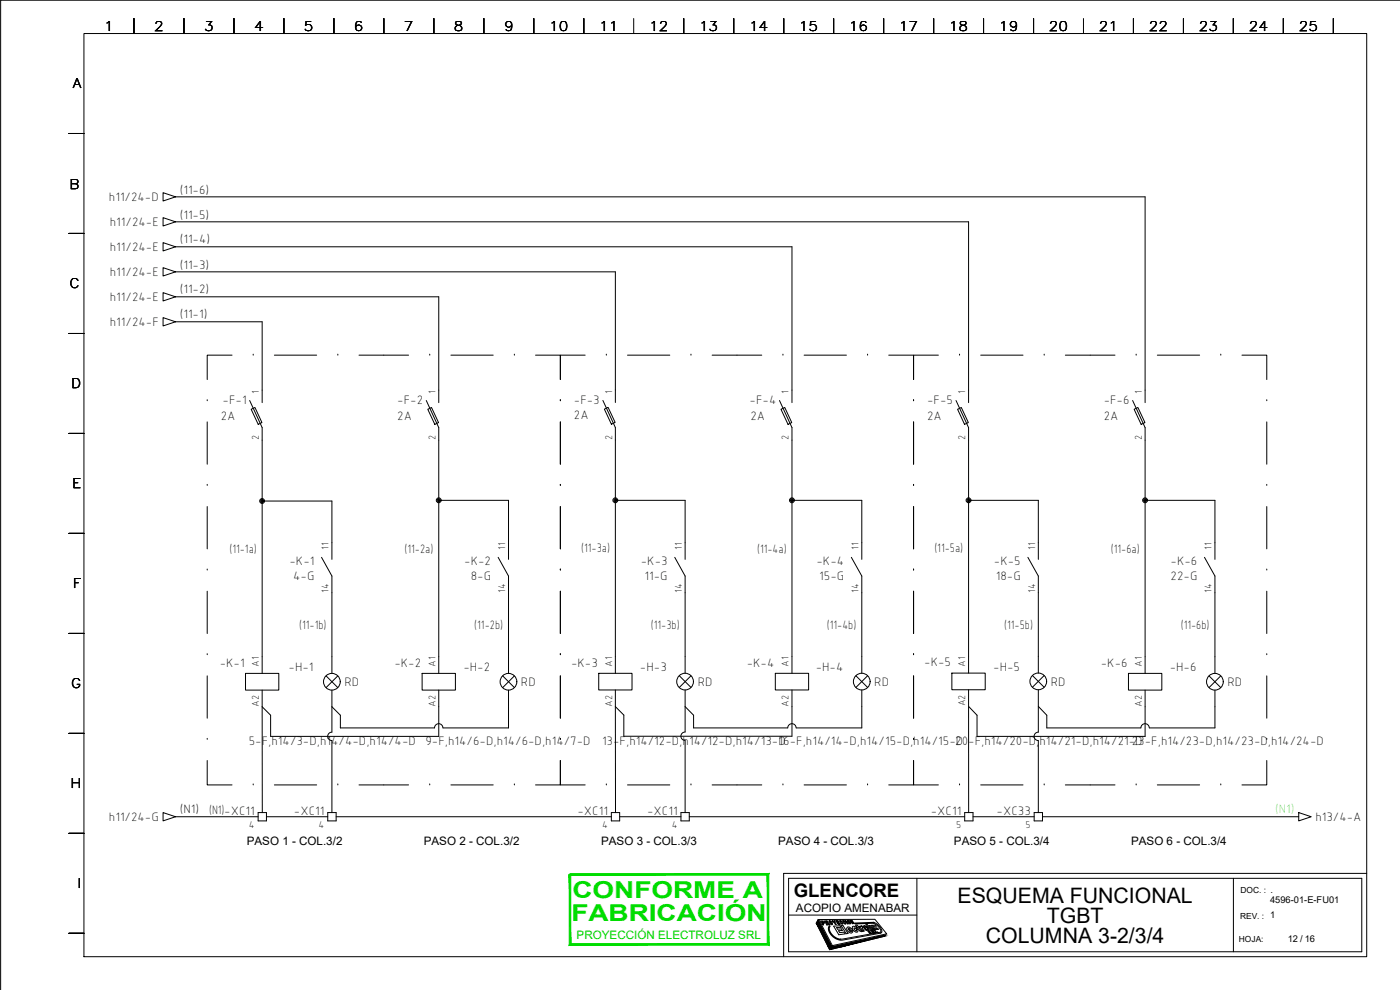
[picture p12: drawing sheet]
<svg xmlns="http://www.w3.org/2000/svg" width="420mm" height="297mm" viewBox="0 0 420 297" stroke-linecap="round" stroke-linejoin="round" font-family="sans-serif">
<g fill="none" stroke="#000" stroke-width=".3">
<path d="M25.2 10.1h385v276.9h-385zM40.2 5.6v4.5M55.2 5.6v4.5M70.2 5.6v4.5M85.2 5.6v4.5M100.2 5.6v4.5M115.2 5.6v4.5M130.2 5.6v4.5M145.2 5.6v4.5M160.2 5.6v4.5M175.2 5.6v4.5M190.2 5.6v4.5"/>
<path d="M205.2 5.6v4.5M220.2 5.6v4.5M235.2 5.6v4.5M250.2 5.6v4.5M265.2 5.6v4.5M280.2 5.6v4.5M295.2 5.6v4.5M310.2 5.6v4.5M325.2 5.6v4.5M340.2 5.6v4.5M355.2 5.6v4.5M370.2 5.6v4.5"/>
<path d="M385.2 5.6v4.5M400.2 5.6v4.5M420.2 .1h-420v296.9M20.7 40.1h4.5M48.9 57.8l3.8 1.3-3.8 1.2zM52.7 59.1h291v61.7M20.7 70h4.5M48.9 72.8l3.8 1.2-3.8 1.3zM48.9 65.3l3.8 1.3-3.8 1.2zM52.7 74h185v46.8M52.7 66.6h238v54.2M48.9 95.3l3.8 1.2-3.8 1.3z"/>
<path d="M48.9 87.8l3.8 1.3-3.8 1.2zM48.9 80.3l3.8 1.3-3.8 1.2zM52.7 96.5h26v24.3M52.7 89.1h79v31.7M52.7 81.6h132v39.2M20.7 100.1h4.5M69.6 106.6h-7.4v7.3M76 106.6h.1M82.3 106.6h12.7M101.4 106.6h.1M107.7 106.6h14.9M129 106.6h.1"/>
<path d="M135.3 106.6h12.7M154.4 106.6h.1M160.7 106.6h7.5v7.3v-7.3h7.4M182 106.6h.1M188.3 106.6h12.7M207.4 106.6h.1M213.7 106.6h14.9M235 106.6h.1M241.3 106.6h12.7M260.4 106.6h.1M266.7 106.6h7.5v7.3v-7.3h7.4M288 106.6h.1"/>
<path d="M294.3 106.6h12.7M313.4 106.6h.1M319.7 106.6h14.9M341 106.6h.1M347.3 106.6h12.7M366.4 106.6h.1M372.7 106.6h7.5v7.3M20.7 130.1h4.5M62.2 120.2h.1M62.2 126.6v12.7M74.9 120.2l3.8 8.1v73.7M75.4 122.8l1.1-.5 2.1 4.5-1.1 .5z"/>
<path d="M127.9 120.2l3.8 8.1v73.7M128.4 122.8l1.1-.5 2.1 4.5-1.1 .5zM168.2 120.2h.1M168.2 126.6v12.7M180.9 120.1l3.8 8.2v73.7M181.4 122.8l1.1-.6 2.1 4.6-1.1 .5zM233.9 120.2l3.8 8.1v73.7M234.4 122.8l1.1-.5 2.1 4.5-1.1 .5zM274.2 120.2h.1M274.2 126.6v12.7M286.9 120.2l3.8 8.1v73.7M287.4 122.8l1.1-.5 2.1 4.5-1.1 .5z"/>
<path d="M339.9 120.2l3.8 8.1v73.7M340.4 122.8l1.1-.5 2.1 4.5-1.1 .5zM380.2 120.2h.1M380.2 126.6v12.7M62.2 145.6h.1M62.2 152v12.7M78.7 150.3h20.9v17.5M131.7 150.1h20.9v17.7M168.2 145.6h.1M168.2 152v12.7M184.7 150.1h20.9v17.7M237.7 150.1h20.9v17.7"/>
<path d="M274.2 145.6h.1M274.2 152v12.7M290.7 150.1h20.9v17.7M343.7 150.1h20.9v17.7M380.2 145.6h.1M380.2 152v12.7M20.7 160h4.5M62.2 171h.1M62.2 177.4v12.7M96.5 167.2l3.1 5.6v29.2M149.5 167.2l3.1 5.6v29.2M168.2 171h.1"/>
<path d="M168.2 177.4v12.7M202.5 167.2l3.1 5.6v29.2M255.5 167.2l3.1 5.6v29.2M274.2 171h.1M274.2 177.4v12.7M308.5 167.2l3.1 5.6v29.2M361.5 167.2l3.1 5.6v29.2M380.2 171h.1M380.2 177.4v12.7M20.7 190.1h4.5M62.2 196.4h.1M168.2 196.4h.1"/>
<path d="M274.2 196.4h.1M380.2 196.4h.1M62.2 202.8v12.7M73.7 202h10v5.1h-10zM78.7 207.1v5M78.7 212.1v31.7M97.9 202.8l3.5 3.5M99.6 219.7a1.26 1.26 0 0 0-1.3 1.2 1.26 1.26 0 0 0 1.3 1.3M99.6 207.1v12.6M101.4 202.8l-3.5 3.5M126.7 202h10v5.1h-10zM131.7 207.1v13.8h-50.5v-6.3l-2.5-2.5"/>
<path d="M150.9 202.8l3.5 3.5M152.6 207.1v11.3h-19.7a1.26 1.26 0 0 0-1.2-1.3 1.26 1.26 0 0 0-1.3 1.3h-28.2v-3.8l-2.6-2.5M154.4 202.8l-3.5 3.5M168.2 202.8v12.7M179.7 202h10v5h-10zM184.7 207v5M184.7 212v31.8M203.9 202.7l3.5 3.6M205.6 207v12.6a1.26 1.26 0 0 0-1.3 1.3 1.26 1.26 0 0 0 1.3 1.3v21.6M207.4 202.7l-3.5 3.6M232.7 202h10v5h-10zM237.7 207v13.9h-50.5v-6.3l-2.5-2.6"/>
<path d="M256.9 202.7l3.5 3.6M258.6 207v11.4h-19.7a1.26 1.26 0 0 0-1.2-1.3 1.26 1.26 0 0 0-1.3 1.3h-28.2v-3.8l-2.6-2.6M260.4 202.7l-3.5 3.6M274.2 202.8v12.7M285.7 202h10v5h-10zM290.7 207v4.9l2.5 2.7v6.3h50.5v-13.8M290.7 212.1v31.7M309.8 202.7l3.6 3.5M311.6 212.1v7.6a1.26 1.26 0 0 0-1.3 1.2 1.26 1.26 0 0 0 1.3 1.3M311.6 207v4.9l2.6 2.7v3.8h28.2a1.26 1.26 0 0 1 1.3-1.3 1.26 1.26 0 0 1 1.2 1.3h19.7v-11.3M313.4 202.7l-3.6 3.5M338.7 202h10v5.1h-10z"/>
<path d="M362.8 202.8l3.6 3.5M366.4 202.8l-3.6 3.5M380.2 202.8v12.7M20.7 220.1h4.5M62.2 228.2v7.3h7.4M62.2 221.8h.1M76 235.5h.1M82.3 235.5h12.7M99.6 222.2v21.6M101.4 235.5h.1M107.7 235.5h14.9M129 235.5h.1"/>
<path d="M135.3 235.5h12.7M154.4 235.5h.1M160.7 235.5h7.5v-7.3v7.3h7.4M168.2 221.8h.1M182 235.5h.1M188.3 235.5h12.7M207.4 235.5h.1M213.7 235.5h14.9M235 235.5h.1M241.3 235.5h12.7M260.4 235.5h.1M266.7 235.5h7.5v-7.3v7.3h7.4"/>
<path d="M274.2 221.8h.1M288 235.5h.1M294.3 235.5h12.7M311.6 222.2v21.6M313.4 235.5h.1M319.7 235.5h14.9M341 235.5h.1M347.3 235.5h12.7M366.4 235.5h.1M380.2 221.8h.1M380.2 228.2v7.3h-7.5M20.7 250h4.5"/>
<path d="M48.9 243.8l3.8 1.3-3.8 1.2zM52.7 245.1h24.8M77.5 243.8h2.5v2.5h-2.5zM80 245.1h18.4M98.4 243.8h2.5v2.5h-2.5zM100.9 245.1h82.6M183.5 243.8h2.5v2.5h-2.5zM186 245.1h18.4M204.4 243.8h2.5v2.5h-2.5zM206.9 245.1h82.6M289.5 243.8h2.5v2.5h-2.5zM292 245.1h18.4"/>
<path d="M310.4 243.8h2.5v2.5h-2.5zM312.9 245.1h76.9M389.8 243.8l3.7 1.3-3.7 1.2zM236.7 263.5h172v22.1h-172zM236.7 274.6h38.5M245.5 276l4 7.9-.6 .9-3.9-7.8zM245.7 275.9l16.9-.1 3.5 4.4-16.3 3.5zM246.3 276.3h.6a.4 .4 0 0 1 .4 .3 .4 .4 0 0 1-.1 .4h-.3l.3 .5h-.3zM246.6 276.5h.3l.2 .3h-.3zM248 276.4l.2 .3M248 276.4h-.2l.2 .4 .2-.2M248.3 277h.1"/>
<path d="M248.3 277h-.2l.3 .5h-.3l-.7-1.2 .9 .1 .7 1.1h-.3l-.2-.4M248.9 276.2l.7 .4 .2 .8-.8-.3zM249 276.4l.5 .4 .1 .5-.4-.4zM249.7 276.3l.7 .3-.1-.4h.3l.4 1.2h-.3zM250.2 277.9l1.9-.1 .3 .4-1.3 .1 .3 .5 1.1-.1 .3 .5-1.1 .1 .3 .5 1.3-.1 .3 .5-1.9 .3zM250.8 276.2h.7l.1 .2h-.4l.6 .4-.3 .1 .2 .2h.4l.1 .3h-.7zM252.4 277.7h.6l1.5 2.4h-.5zM252.6 276.5l-.4-.4a.67 .67 0 0 0 0 .8 .67 .67 0 0 0 .8 .2l-.1-.2-.3 .2-.4-.7 .4 .1M253.6 276.2h.3l.6 1h-.2zM253.8 276.9h-.2M253.8 276.9h.1M253.8 276.9l.1 .2a.66 .66 0 0 1-.8-.2 .66 .66 0 0 1 0-.8l.4 .3h-.4l.5 .7v-.2"/>
<path d="M254.4 276.1l.7 .4 .1 .7-.7-.3zM254.5 276.3l.6 .7zM254.6 278.6l.3-.1 .3 .3-.6 .1zM254.8 279.2l.5 .4 .6-.3-.1 .5a1.18 1.18 0 0 1-1.3-.3 1.18 1.18 0 0 1-.1-1.3h.6l.8 .9-1 .1M255.1 276.2l.8 .5-.4-.5h.2l.7 .9-.8-.5 .4 .5-.2 .1zM256.7 278.6l-.3-.2a.68 .68 0 0 0 .7 .9l-.1-.4M257.2 278.5l-.6-.5-.6-.1a1.08 1.08 0 0 0 .2 1.3 1.08 1.08 0 0 0 1.3 .2l-.1-.6M257.2 278.6h-.4M257.4 278.9h-.4M258 279.2l.6 .3M258.4 278.1l-.5-.2 1.1 1.5h.4l-.6-.9 .2-.2M258.4 278h.1"/>
<path d="M258.4 278l.2-.2 .4 .5M258.5 279.2l-.8-.9 .2-.1-.2-.3-.5-.4-.4 .1 .3 .4h-.2l1.1 1.3M258.5 279.2l.3 .3h-.2M259 278.3h.1M259.2 277.8a1.22 1.22 0 0 1 1.4 1.4 1.22 1.22 0 0 1-1.4-1.4zM259.5 278l.8 .4a.31 .31 0 0 1 .1 .5 .31 .31 0 0 1-.5-.1l-.4-.4zM259.9 277.3l.3-.1 1.4 1.9-.3 .1zM260.5 279.3h.4l.2 .2h-.4l.5 .2 .2 .5-.4-.1-.1-.2h.3l-.4-.1zM260.8 277.7h.3l.9 1-.6-1 .3-.1 1 1.4-.4-.2-.1 .2h-.3zM260.8 279.3h.1M261.5 280l.2 .1zM261.8 279.2l.1 .1"/>
<path d="M261.8 279.3h-.2l.3 .3v-.3M261.9 277.6h.8l.3 1 .4-.1 .3 .3-.8 .1-.3-1h-.5zM262.1 279.7l.5 .3-.5-.4a.39 .39 0 0 0-.2-.4 .39 .39 0 0 0-.4 0l.6 .9 .2-.1-.2-.3M262.2 277.1a2.99 2.99 0 0 1 2.1 2.5l-12 2.2M262.2 277l-5.6 .2-.1-.2 5.6-.3a3.6 3.6 0 0 1 2.6 3l-.2 .1M262.3 279.1l1.1 .7-.4 .1zM262.5 279.8l.3 .1zM263.3 279.7l.2 .1zM264.5 279.8l-11.4 2.2a3.9 3.9 0 0 1-4.4-3.9l.2-.4 .3 .1a2.8 2.8 0 0 0 1.6 3.5l1.5 .5M275.2 263.5v22.1M370.2 263.5v22.1M410.2 262.1h-175v24.9"/>
<path d="M20.7 280h4.5M249.8 284.1l16.1-3.5-.4 .3-16.2 4zM252.3 281.8h.1"/>
<circle cx="78.7" cy="150.3" r=".73"/>
<circle cx="78.7" cy="150.3" r=".46"/>
<circle cx="78.7" cy="150.3" r=".22"/>
<circle cx="131.7" cy="150.1" r=".73"/>
<circle cx="131.7" cy="150.1" r=".46"/>
<circle cx="131.7" cy="150.1" r=".22"/>
<circle cx="184.7" cy="150.1" r=".73"/>
<circle cx="184.7" cy="150.1" r=".46"/>
<circle cx="184.7" cy="150.1" r=".22"/>
<circle cx="237.7" cy="150.1" r=".73"/>
<circle cx="237.7" cy="150.1" r=".46"/>
<circle cx="237.7" cy="150.1" r=".22"/>
<circle cx="290.7" cy="150.1" r=".73"/>
<circle cx="290.7" cy="150.1" r=".46"/>
<circle cx="290.7" cy="150.1" r=".22"/>
<circle cx="343.7" cy="150.1" r=".73"/>
<circle cx="343.7" cy="150.1" r=".46"/>
<circle cx="343.7" cy="150.1" r=".22"/>
<circle cx="99.6" cy="204.6" r="2.51"/>
<circle cx="152.6" cy="204.6" r="2.51"/>
<circle cx="205.6" cy="204.5" r="2.51"/>
<circle cx="258.6" cy="204.5" r="2.51"/>
<circle cx="311.6" cy="204.4" r="2.51"/>
<circle cx="364.6" cy="204.6" r="2.51"/>
</g>
<g fill="#000" stroke="#000" stroke-width=".3">
<path d="M245.5 276l.5 1h-1zM248.6 284.1h.8l-.5 .7zM249.8 284.1l-.5 .7zM249.8 284.1h2.8l-3.2 .7zM264.3 280.9l1.6-.3-.4 .3z"/>
<path d="M245 277l4.5 6.9-3.5-6.9zM245 277l4.5 6.9h-1z"/>
<path d="M248.5 283.9h1zM248.5 283.9l.9 .2z"/>
<path d="M252.6 284.1l12.9-3.2h-1.2zM249.8 284.1l14.5-3.2-11.7 3.2z"/>
</g>
<path d="M171.1 262.1v.5l59.6-.5zM171.1 262.6l59.6-.5-.4 .5zM230.7 262.1l-.4 .5 .4 21zM230.3 262.6l.4 21-.4-.5zM170.8 283.6h59.9l-.4-.5zM171.3 283.1h59l-59.5 .5zM170.8 262.4v21.2l.5-.5zM170.8 262.4h.5v20.7z" fill="#0d0" stroke="#0d0" stroke-width=".3"/>
<g font-size="7" fill="#0d0">
<text x="171.8" y="269.3">CONFORME A</text>
<text x="171.5" y="276.3">FABRICACIÓN</text>
</g>
<g font-size="6.4">
<text x="287.4" y="270.9">ESQUEMA FUNCIONAL</text>
<text x="314.2" y="276.9">TGBT</text>
<text x="295.9" y="282.9">COLUMNA 3-2/3/4</text>
</g>
<text font-size="5.6" x="238.2" y="269">GLENCORE</text>
<g font-size="4">
<text x="31.2" y="9.3">1</text>
<text x="46.2" y="9.3">2</text>
<text x="61.2" y="9.3">3</text>
<text x="76.2" y="9.3">4</text>
<text x="91.2" y="9.3">5</text>
<text x="106.2" y="9.3">6</text>
<text x="121.2" y="9.3">7</text>
<text x="136.2" y="9.3">8</text>
<text x="151.2" y="9.3">9</text>
<text x="164.8" y="9.3">10</text>
<text x="179.8" y="9.3">11</text>
<text x="194.8" y="9.3">12</text>
<text x="209.8" y="9.3">13</text>
<text x="224.8" y="9.3">14</text>
<text x="239.8" y="9.3">15</text>
<text x="254.8" y="9.3">16</text>
<text x="269.8" y="9.3">17</text>
<text x="284.8" y="9.3">18</text>
<text x="299.8" y="9.3">19</text>
<text x="314.8" y="9.3">20</text>
<text x="329.8" y="9.3">21</text>
<text x="344.8" y="9.3">22</text>
<text x="359.8" y="9.3">23</text>
<text x="374.8" y="9.3">24</text>
<text x="389.8" y="9.3">25</text>
<text x="21.8" y="26.6">A</text>
<text x="20.8" y="56.6">B</text>
<text x="20.8" y="86.6">C</text>
<text x="21.4" y="116.6">D</text>
<text x="21.7" y="146.6">E</text>
<text x="21.8" y="176.6">F</text>
<text x="21.4" y="206.6">G</text>
<text x="21.1" y="236.5">H</text>
<text x="23.2" y="266.6">I</text>
</g>
<g font-size="3.9">
<text x="53.9" y="58.1">(11-6)</text>
<text x="32.7" y="60.3">h11/24-D</text>
<text x="53.9" y="65.6">(11-5)</text>
<text x="33" y="67.8">h11/24-E</text>
<text x="33" y="75.3">h11/24-E</text>
<text x="53.9" y="73.1">(11-4)</text>
<text x="33" y="82.8">h11/24-E</text>
<text x="53.9" y="80.6">(11-3)</text>
<text x="53.9" y="88.1">(11-2)</text>
<text x="33" y="90.3">h11/24-E</text>
<text x="53.9" y="95.6">(11-1)</text>
<text x="33" y="97.8">h11/24-F</text>
<text x="66.2" y="125.9">2A</text>
<text x="66.8" y="121.3">-F-1</text>
<text x="119.2" y="125.9">2A</text>
<text x="119.2" y="121.3">-F-2</text>
<text x="172.2" y="125.9">2A</text>
<text x="172.2" y="121.3">-F-3</text>
<text x="225" y="121.3">-F-4</text>
<text x="225.2" y="125.9">2A</text>
<text x="278.2" y="125.9">2A</text>
<text x="278.2" y="121.3">-F-5</text>
<text x="331.2" y="125.9">2A</text>
<text x="331.2" y="121.3">-F-6</text>
<text x="68.9" y="165.8">(11-1a)</text>
<text x="121.4" y="165.8">(11-2a)</text>
<text x="174.4" y="165.8">(11-3a)</text>
<text x="227.2" y="165.8">(11-4a)</text>
<text x="280.4" y="165.8">(11-5a)</text>
<text x="333.4" y="165.8">(11-6a)</text>
<text x="86.9" y="169.6">-K-1</text>
<text x="139.3" y="169.6">-K-2</text>
<text x="192.3" y="169.6">-K-3</text>
<text x="245" y="169.6">-K-4</text>
<text x="298.3" y="169.6">-K-5</text>
<text x="351.3" y="169.6">-K-6</text>
<text x="88" y="174.1">4-G</text>
<text x="141.3" y="174.1">8-G</text>
<text x="193.4" y="174.1">11-G</text>
<text x="245.9" y="174.1">15-G</text>
<text x="298.9" y="174.1">18-G</text>
<text x="351.3" y="174.1">22-G</text>
<text x="89.8" y="188.7">(11-1b)</text>
<text x="142.3" y="188.7">(11-2b)</text>
<text x="195.3" y="188.7">(11-3b)</text>
<text x="248.1" y="188.7">(11-4b)</text>
<text x="301.3" y="188.6">(11-5b)</text>
<text x="354.4" y="188.7">(11-6b)</text>
<text x="65.9" y="200.1">-K-1</text>
<text x="86.6" y="201.3">-H-1</text>
<text x="118.4" y="200.1">-K-2</text>
<text x="139.1" y="201.3">-H-2</text>
<text x="171.4" y="200">-K-3</text>
<text x="192.1" y="201.3">-H-3</text>
<text x="224.1" y="200">-K-4</text>
<text x="244.8" y="201.3">-H-4</text>
<text x="277.4" y="199.9">-K-5</text>
<text x="298.1" y="201.2">-H-5</text>
<text x="330.4" y="200.1">-K-6</text>
<text x="351" y="201.3">-H-6</text>
<text x="103.4" y="205.8">RD</text>
<text x="156.4" y="205.8">RD</text>
<text x="209.4" y="205.8">RD</text>
<text x="262.4" y="205.8">RD</text>
<text x="315.4" y="205.7">RD</text>
<text x="368.4" y="205.8">RD</text>
<text x="74.7" y="223.5">5-F,h14/3-D,h14/4-D,h14/4-D</text>
<text x="127.7" y="223.5">9-F,h14/6-D,h14/6-D,h14/7-D</text>
<text x="180.7" y="223.5">13-F,h14/12-D,h14/12-D,h14/13-D</text>
<text x="233.7" y="223.5">16-F,h14/14-D,h14/15-D,h14/15-D</text>
<text x="286.7" y="223.4">20-F,h14/20-D,h14/21-D,h14/21-D</text>
<text x="339.7" y="223.5">23-F,h14/23-D,h14/23-D,h14/24-D</text>
<text x="53.9" y="244.1">(N1)</text>
<text x="62.7" y="244.3">(N1)-XC11</text>
<text x="88.2" y="244.5">-XC11</text>
<text x="173.3" y="244.5">-XC11</text>
<text x="194.2" y="244.5">-XC11</text>
<text x="279.4" y="244.5">-XC11</text>
<text x="299.1" y="244.5">-XC33</text>
<text x="32.7" y="246.3">h11/24-G</text>
<text x="394.8" y="246.3">h13/4-A</text>
</g>
<text font-size="3.9" fill="#dd0" x="382.7" y="244.1">(N1)</text>
<g font-size="3.5">
<text x="74.1" y="253.6">PASO 1 - COL.3/2</text>
<text x="127.2" y="253.6">PASO 2 - COL.3/2</text>
<text x="180.4" y="253.6">PASO 3 - COL.3/3</text>
<text x="233.5" y="253.6">PASO 4 - COL.3/3</text>
<text x="286.3" y="253.6">PASO 5 - COL.3/4</text>
<text x="339.4" y="253.6">PASO 6 - COL.3/4</text>
<text x="238.9" y="273.7">ACOPIO AMENABAR</text>
</g>
<text font-size="3.5" fill="#0d0" x="173.1" y="281.8">PROYECCIÓN ELECTROLUZ SRL</text>
<g font-size="3.1">
<text x="77.7" y="118.2" transform="rotate(-90 77.7 118.2)">1</text>
<text x="130.7" y="118.2" transform="rotate(-90 130.7 118.2)">1</text>
<text x="183.7" y="118.1" transform="rotate(-90 183.7 118.1)">1</text>
<text x="236.7" y="118.2" transform="rotate(-90 236.7 118.2)">1</text>
<text x="289.7" y="118.2" transform="rotate(-90 289.7 118.2)">1</text>
<text x="342.7" y="118.2" transform="rotate(-90 342.7 118.2)">1</text>
<text x="77.7" y="132.1" transform="rotate(-90 77.7 132.1)">2</text>
<text x="130.7" y="132.1" transform="rotate(-90 130.7 132.1)">2</text>
<text x="183.7" y="132" transform="rotate(-90 183.7 132)">2</text>
<text x="236.7" y="132.1" transform="rotate(-90 236.7 132.1)">2</text>
<text x="289.7" y="132.1" transform="rotate(-90 289.7 132.1)">2</text>
<text x="342.7" y="132.1" transform="rotate(-90 342.7 132.1)">2</text>
<text x="98.6" y="165.1" transform="rotate(-90 98.6 165.1)">11</text>
<text x="151.6" y="165.1" transform="rotate(-90 151.6 165.1)">11</text>
<text x="204.6" y="165.1" transform="rotate(-90 204.6 165.1)">11</text>
<text x="257.6" y="165.1" transform="rotate(-90 257.6 165.1)">11</text>
<text x="310.6" y="165.1" transform="rotate(-90 310.6 165.1)">11</text>
<text x="363.6" y="165.1" transform="rotate(-90 363.6 165.1)">11</text>
<text x="98.6" y="177.8" transform="rotate(-90 98.6 177.8)">14</text>
<text x="151.6" y="177.8" transform="rotate(-90 151.6 177.8)">14</text>
<text x="204.6" y="177.8" transform="rotate(-90 204.6 177.8)">14</text>
<text x="257.6" y="177.8" transform="rotate(-90 257.6 177.8)">14</text>
<text x="310.6" y="177.8" transform="rotate(-90 310.6 177.8)">14</text>
<text x="363.6" y="177.8" transform="rotate(-90 363.6 177.8)">14</text>
<text x="77.7" y="200.2" transform="rotate(-90 77.7 200.2)">A1</text>
<text x="130.7" y="200.2" transform="rotate(-90 130.7 200.2)">A1</text>
<text x="183.7" y="200.1" transform="rotate(-90 183.7 200.1)">A1</text>
<text x="236.7" y="200.1" transform="rotate(-90 236.7 200.1)">A1</text>
<text x="289.7" y="200.1" transform="rotate(-90 289.7 200.1)">A1</text>
<text x="342.7" y="200.2" transform="rotate(-90 342.7 200.2)">A1</text>
<text x="77.7" y="212.1" transform="rotate(-90 77.7 212.1)">A2</text>
<text x="130.7" y="212.1" transform="rotate(-90 130.7 212.1)">A2</text>
<text x="183.7" y="212" transform="rotate(-90 183.7 212)">A2</text>
<text x="236.7" y="212" transform="rotate(-90 236.7 212)">A2</text>
<text x="289.7" y="211.9" transform="rotate(-90 289.7 211.9)">A2</text>
<text x="342.7" y="212.1" transform="rotate(-90 342.7 212.1)">A2</text>
<text x="74.7" y="248.3">4</text>
<text x="95.6" y="248.3">4</text>
<text x="180.7" y="248.3">4</text>
<text x="201.6" y="248.3">4</text>
<text x="287" y="248.3">5</text>
<text x="307.8" y="248.3">5</text>
</g>
<g font-size="2.8">
<text x="381.2" y="271">4596-01-E-FU01</text>
<text x="386.5" y="282.7">12 / 16</text>
</g>
<g font-size="2.5">
<text x="372.3" y="268.1">DOC. : .</text>
<text x="372.2" y="275.6">REV. : 1</text>
<text x="371.8" y="282.6">HOJA:</text>
</g>
</svg>
